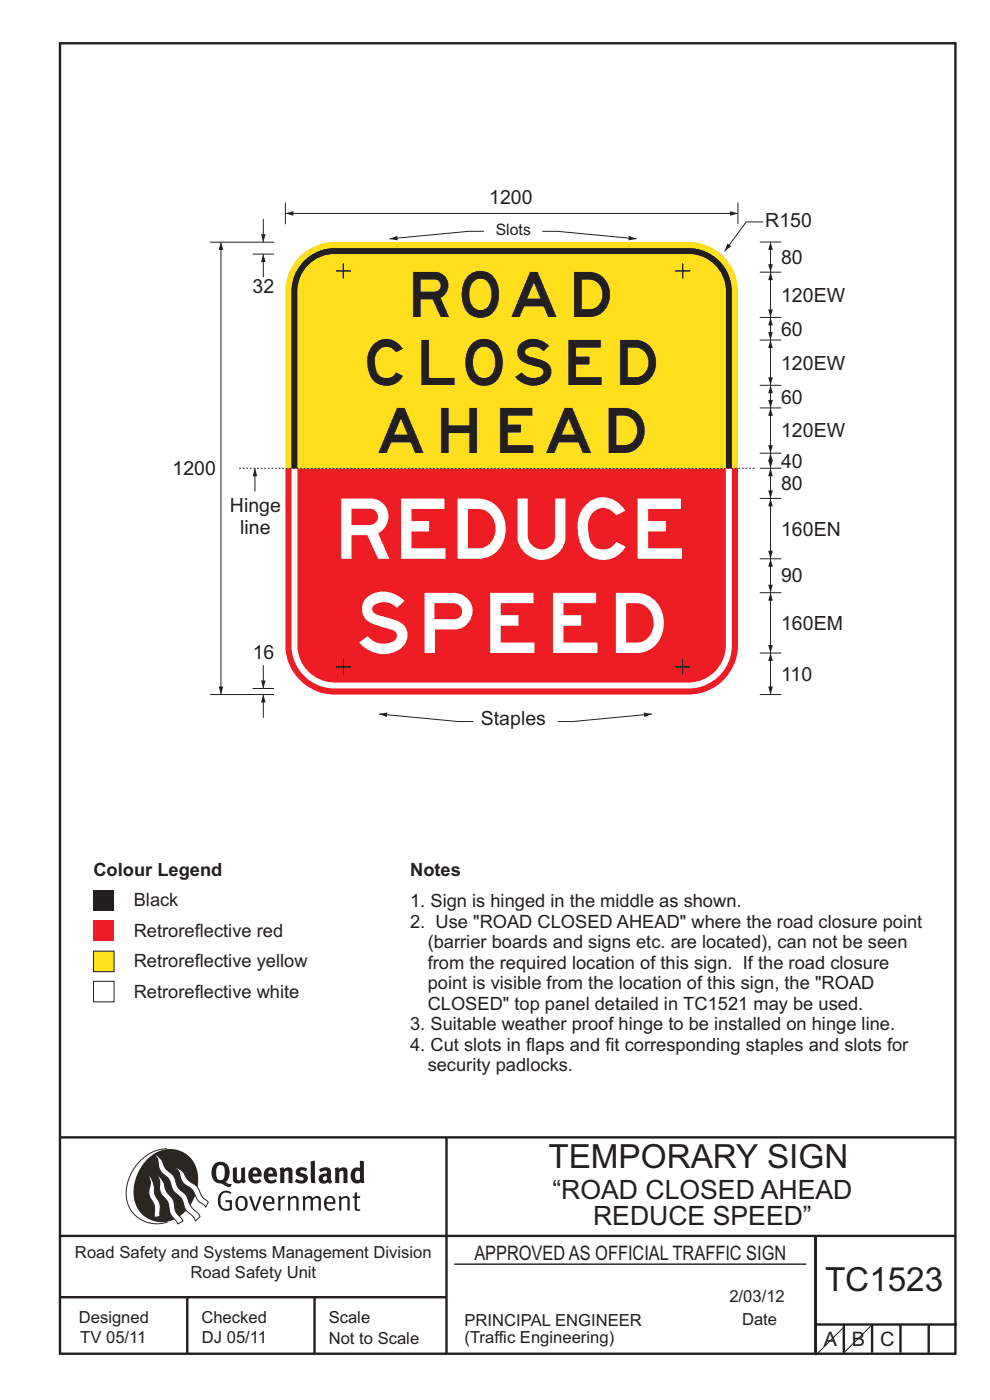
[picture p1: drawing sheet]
<svg xmlns="http://www.w3.org/2000/svg" width="210mm" height="297mm" viewBox="0 0 210 297" stroke-linecap="round" stroke-linejoin="round" font-family="sans-serif">
<g fill="none" stroke="#231f20" stroke-width=".51">
<path d="M12.7 9.2h190v278h-190zM12.7 241.3h190M94.7 241.4v45.8M12.7 275.2h82M12.7 262.2h190.1M39.7 275.2v12M66.7 275.2v12M173 262.1v24.9M173 281h30M179 281v6M185 281v6M191 281v6"/>
<path d="M197 281v6"/>
</g>
<path d="M96.4 268.2h74.6" fill="none" stroke="#231f20" stroke-width=".21"/>
<path d="M35.4 243.7a9.5 9.5 0 0 0-8.6 10.4 6.5 6.5 0 0 0 8.8 5.1" fill="none" stroke="#2a2723" stroke-width=".21"/>
<path d="M31.3 245.9a6.1 6.1 0 0 1 7.3-1.6 6.1 6.1 0 0 1 3.4 6.6 8.8 8.8 0 0 1-7.2 8.4 6.1 6.1 0 0 1-6.4-7.5 10.5 10.5 0 0 1 2.9-5.9z" fill-rule="evenodd" fill="#2a2723"/>
<g fill="#fff" stroke="#2a2723" stroke-width=".21">
<path d="M31.6 249.3l.3 .3 .6 1.2 .4 2.6 1 2 .1 2.7-1.2 .1-.1-2.4-.9-1.8-.2-.7 .3-2.4z" fill-rule="evenodd"/>
<path d="M37.2 247.7l.5 .1 .9 .6 1.3 1.9 1.9 1.5 1.1 2.1 1.3 1.2-.6 1-1.6-1.5-1.2-2.2-2-1.5-.5-.9-.4-1.5z" fill-rule="evenodd"/>
<path d="M32.8 244.9l.4 .1 .9 .8 1 2.1 1.7 1.5 1 2.5 1.6 1.6 1.2 2.5 1.6 1.6 .2 .5-.9 .9-.5-.9-1.6-1.5-1-2.4-1.7-1.7-.9-2.4-1.8-1.7-.3-.9-.3-1.6z" fill-rule="evenodd"/>
<path d="M33.4 249.4l.5 .3 .7 .9 .7 2.1 1.5 1.9 .5 2.5 1.5 1.8v.1l-1.1 .6-1.6-2.1-.6-2.5-1.4-1.9-.3-1v-1.6z" fill-rule="evenodd"/>
</g>
<g fill="#231f20">
<path d="M46.8 253.1l.5-.4 .7-.1 .6 .1 .5 .3-.2 .3-.9-.3-.8 .2-.3 .7-.1 1.1 .1 .6 .3 .5 .5 .3h.6l.4-.1v-1.3h-.8l-.1-.4h1.4v2l-.7 .2-.8 .1-.6-.3-.5-.4-.3-.8-.1-1 .2-.7z" fill-rule="evenodd"/>
<path d="M50.7 254.3l.7-.2 .5 .5 .1 1.2-.2 .4-.3 .2h-.5l-.4-.3-.2-1.1zM50.4 254l-.5 1.1 .3 1.2 .7 .5 1-.1 .4-.4 .2-.5v-.8l-.2-.7-.3-.4-.5-.2h-.6z" fill-rule="evenodd"/>
<path d="M52.8 253.8l.5-.1 .9 2.6 .8-2.5h.5l-1.1 3h-.5z" fill-rule="evenodd"/>
<path d="M56.6 254.2l.4-.1 .4 .1 .2 .3 .1 .5h-1.4zM56.2 254l-.4 1v.7l.3 .6 .4 .4 .5 .2 1.1-.3 .1-.1-.2-.3-.6 .3-.7-.2-.3-.2-.1-.6v-.1h1.9l-.2-1.2-.8-.5-.5 .1z" fill-rule="evenodd"/>
<path d="M58.9 253.8l.5-.1 .1 .5 .4-.4 .6-.1-.2 .5-.4 .1-.4 .3v2.2h-.5z" fill-rule="evenodd"/>
<path d="M61 253.8l.5-.1a.24 .24 0 0 0 .1 .4 .24 .24 0 0 0 .3-.2l.8-.2 .6 .5v2.6h-.4l-.1-2.3-.1-.3-.3-.1-.8 .5v2.2h-.5z" fill-rule="evenodd"/>
<path d="M64.2 253.8l.4-.1a.23 .23 0 0 0 .2 .4 .23 .23 0 0 0 .3-.2l.5-.2 .6 .2a.23 .23 0 0 0 .2 .2 .23 .23 0 0 0 .2-.1l.8-.3 .6 .4 .1 2.7h-.5v-2.3l-.1-.3-.3-.1-.8 .5v2.2h-.5v-2.3l-.1-.3-.3-.1-.8 .4v2.3h-.4z" fill-rule="evenodd"/>
<path d="M69.5 254.2l.5-.1 .4 .1 .3 .8h-1.4zM69.2 254l-.5 1 .1 .7 .2 .6 .4 .4 .4 .2 1.1-.3 .2-.1-.2-.3-.6 .3-.7-.2-.3-.4v-.5h1.9l-.2-1.2-.4-.3-.5-.2-.5 .1z" fill-rule="evenodd"/>
<path d="M71.8 253.8l.5-.1a.24 .24 0 0 0 .1 .4 .24 .24 0 0 0 .4-.2l.7-.2 .6 .5 .1 2.6h-.5v-2.3l-.1-.3-.3-.1-.9 .5v2.2h-.4z" fill-rule="evenodd"/>
<path d="M75.3 253l.5-.1-.1 .9h.8l-.2 .3h-.6v2.2l.2 .2h.5v.3l-.2 .1-.6-.1-.4-.3v-2.4h-.4v-.3h.4z" fill-rule="evenodd"/>
<path d="M46.2 247.4l.4-.2h.4l.6 .6v1.8l-.2 .5-.3 .2h-.8l-.3-.6-.1-1.5zM45.5 246.9l-.4 .7-.2 .8v1l.3 .9 .7 .6 1 .2 1.6 .7 .4-.1 .3-.5h-.6l-.8-.4 .7-1 .2-1.5a1.91 1.91 0 0 0-1.1-1.7 1.91 1.91 0 0 0-2.1 .3z" fill-rule="evenodd"/>
<path d="M49.4 247.8l.8-.2 .1 2.5 .1 .2 .3 .1 .5-.3v-2.3l.8-.2v2.6l.2 .5-.7 .3a.39 .39 0 0 0-.7 0h-.8l-.5-.4z" fill-rule="evenodd"/>
<path d="M53.8 248.4l.3-.1h.3l.2 .7h-1zM53.1 248l-.3 .5-.1 .8v.7l.4 .6 .5 .4 .6 .1 .7-.1 .6-.4-.4-.5-.4 .3h-.5l-.4-.2-.2-.3v-.3h1.9l-.1-1-.3-.6-1-.4-.5 .1z" fill-rule="evenodd"/>
<path d="M57.1 248.4l.2-.1h.4l.2 .7h-1zM56.4 248l-.3 .6-.2 .8 .2 .7 .3 .5 .5 .4 .6 .1 .6-.1 .6-.4-.3-.5-.6 .3h-.5l-.4-.6v-.2h1.9l-.1-1-.3-.6-.5-.3-.5-.1-.5 .1z" fill-rule="evenodd"/>
<path d="M59.3 247.8l.8-.2 .1 .4 1-.4 .7 .3 .1 .5v2.6h-.8v-2.3l-.3-.3-.6 .3v2.3h-.9z" fill-rule="evenodd"/>
<path d="M63 248l.9-.4 1.3 .3-.3 .6-.9-.2-.3 .2 .1 .3 1 .3 .4 .4v.8l-.4 .6-1.1 .2-1.1-.4 .3-.6 1 .3h.3l.2-.3-.1-.3-1-.3-.4-.3-.2-.6z" fill-rule="evenodd"/>
<path d="M68.6 249.7l.7-.2v.7l-.3 .3-.3-.1-.2-.3zM67.7 248.1l.3 .6 .8-.4 .5 .2a.35 .35 0 0 1 0 .5 .35 .35 0 0 1-.5 0l-1 .4-.2 .9 .2 .4 .3 .3h1.1a.49 .49 0 0 1 .8 .2l.5-.6-.3-.4v-1.7l-.2-.5-.4-.3-.6-.1z" fill-rule="evenodd"/>
<path d="M71 247.8l.8-.2 .1 .4 1-.4 .6 .3 .2 .5v2.6h-.8v-2.3l-.3-.3-.6 .3v2.3h-.9z" fill-rule="evenodd"/>
<path d="M75.6 248.5l.3-.1 .4 .2v1.5l-.3 .2-.4-.1-.2-.3v-.9zM76.3 246.2v1.3a.19 .19 0 0 1 0 .3 .19 .19 0 0 1-.3-.1l-.8 .1-.6 .5-.2 .9 .1 1 .3 .5 .6 .3h.6l.5-.2v.2h.8l-.1-4.6z" fill-rule="evenodd"/>
<path d="M65.9 246.4l.9-.2 .1 4.8h-.8l-.1-.3z" fill-rule="evenodd"/>
</g>
<path d="M179 281.6l-6 5.9M185 281l-6 6" fill="none" stroke="#231f20" stroke-width=".21"/>
<path d="M19.8 188.8h4.4v4.4h-4.4z" fill-rule="evenodd" fill="#231f20"/>
<path d="M19.8 208.2h4.4v4.3h-4.4z" fill-rule="evenodd" fill="#fff" stroke="#231f20" stroke-width=".21"/>
<path d="M19.8 201.8h4.4v4.3h-4.4z" fill-rule="evenodd" fill="#ffdf1b" stroke="#231f20" stroke-width=".21"/>
<path d="M19.8 195.2h4.4v4.4h-4.4z" fill-rule="evenodd" fill="#ee1d23"/>
<path d="M64.1 54a10.4 10.4 0 0 1 6.9-2.7h75.1a10.5 10.5 0 0 1 10.4 10.5v37.5h-96v-37.5a10.4 10.4 0 0 1 3.6-7.8z" fill-rule="evenodd" fill="#ffdf1b"/>
<path d="M64.5 55.3a9.1 9.1 0 0 1 6.5-2.7h75.1a9.2 9.2 0 0 1 9.2 9.2v37.5h-93.5v-37.5a9.1 9.1 0 0 1 2.7-6.5z" fill-rule="evenodd" fill="#231f20"/>
<path d="M60.5 99.3h96v37.6a10.5 10.5 0 0 1-10.4 10.4h-75.1a10.5 10.5 0 0 1-10.5-10.4zM61.8 99.3h93.5v37.6a9.2 9.2 0 0 1-9.2 9.2h-75.1a9.2 9.2 0 0 1-9.2-9.2zM63.1 99.3h90.9v37.6a7.9 7.9 0 0 1-7.9 7.9h-75.1a7.9 7.9 0 0 1-7.9-7.9z" fill-rule="evenodd" fill="#ee1d23"/>
<path d="M65.4 56.2a7.9 7.9 0 0 1 5.6-2.3h75.1a7.9 7.9 0 0 1 7.9 7.9v37.5h-90.9v-37.5a7.9 7.9 0 0 1 2.3-5.6z" fill-rule="evenodd" fill="#ffdf1b"/>
<path d="M163.4 138.5v8.8" fill="none" stroke="#231f20" stroke-width=".21"/>
<g fill="#231f20">
<path d="M163.4 138.5l.5 1.7h-.9z"/>
<path d="M163 145.6h.9l-.5 1.7z"/>
</g>
<path d="M163.4 118.5v7.2" fill="none" stroke="#231f20" stroke-width=".21"/>
<g fill="#231f20">
<path d="M163.4 118.5l.5 1.7h-.9z"/>
<path d="M163 124h.9l-.5 1.7z"/>
</g>
<path d="M163.4 125.7v12.8" fill="none" stroke="#231f20" stroke-width=".21"/>
<g fill="#231f20">
<path d="M163.4 125.7l.5 1.7h-.9z"/>
<path d="M163 136.8h.9l-.5 1.7z"/>
</g>
<path d="M60.5 45.3h96M156.5 43v4.6M161.2 125.7h4.5M161.2 138.5h4.5M161.2 147.3h4.5" fill="none" stroke="#231f20" stroke-width=".21"/>
<g fill="#231f20">
<path d="M60.5 45.3l1.7-.5v1z"/>
<path d="M154.8 44.8l1.7 .5-1.7 .5z"/>
</g>
<path d="M161.9 47.1h-3.6l-4.6 6.2" fill="none" stroke="#231f20" stroke-width=".21"/>
<path d="M154.3 51.7l.8 .5-1.4 1.1z" fill="#231f20"/>
<path d="M50.7 99.3h109.7" fill="none" stroke="#231f20" stroke-width=".21" stroke-dasharray=".4 .4" stroke-linecap="butt"/>
<path d="M60.5 43v4.6M163.4 99.3v6.4" fill="none" stroke="#231f20" stroke-width=".21"/>
<g fill="#231f20">
<path d="M163.4 99.3l.5 1.7h-.9z"/>
<path d="M163 104h.9l-.5 1.7z"/>
</g>
<path d="M163.4 105.7v12.8" fill="none" stroke="#231f20" stroke-width=".21"/>
<g fill="#231f20">
<path d="M163.4 105.7l.5 1.7h-.9z"/>
<path d="M163 116.8h.9l-.5 1.7z"/>
</g>
<path d="M163.4 96.1v3.2M161.2 105.7h4.5M161.2 118.5h4.5" fill="none" stroke="#231f20" stroke-width=".21"/>
<g fill="#231f20">
<path d="M163.4 96.1l.5 1.7h-.9z"/>
<path d="M163 97.6h.9l-.5 1.7z"/>
</g>
<path d="M163.4 67.3v4.8M161.2 99.3h4.5" fill="none" stroke="#231f20" stroke-width=".21"/>
<g fill="#231f20">
<path d="M163.4 67.3l.5 1.7h-.9z"/>
<path d="M163 70.4h.9l-.5 1.7z"/>
</g>
<path d="M163.4 81.7v4.8" fill="none" stroke="#231f20" stroke-width=".21"/>
<g fill="#231f20">
<path d="M163.4 81.7l.5 1.7h-.9z"/>
<path d="M163 84.8h.9l-.5 1.7z"/>
</g>
<path d="M163.4 72.1v9.6" fill="none" stroke="#231f20" stroke-width=".21"/>
<g fill="#231f20">
<path d="M163.4 72.1l.5 1.7h-.9z"/>
<path d="M163 80h.9l-.5 1.7z"/>
</g>
<path d="M163.4 86.5v9.6" fill="none" stroke="#231f20" stroke-width=".21"/>
<g fill="#231f20">
<path d="M163.4 86.5l.5 1.7h-.9z"/>
<path d="M163 94.4h.9l-.5 1.7z"/>
</g>
<path d="M163.4 57.7v9.6M161.2 72.1h4.5M161.2 86.5h4.5M161.2 96.1h4.5" fill="none" stroke="#231f20" stroke-width=".21"/>
<g fill="#231f20">
<path d="M163.4 57.7l.5 1.7h-.9z"/>
<path d="M163 65.6h.9l-.5 1.7z"/>
</g>
<path d="M161.2 57.7h4.5M163.4 51.3v6.4M161.2 67.3h4.5M161.2 81.7h4.5" fill="none" stroke="#231f20" stroke-width=".21"/>
<g fill="#231f20">
<path d="M163.4 51.3l.5 1.7h-.9z"/>
<path d="M163 56h.9l-.5 1.7z"/>
</g>
<path d="M46.9 51.3v96M161.2 51.3h4.5" fill="none" stroke="#231f20" stroke-width=".21"/>
<g fill="#231f20">
<path d="M46.9 51.3l.5 1.7h-1z"/>
<path d="M46.4 145.6h1l-.5 1.7z"/>
</g>
<path d="M44.6 51.4h13.5M44.6 147.3h13.5M55.9 147.3v5" fill="none" stroke="#231f20" stroke-width=".21"/>
<path d="M55.9 147.3l.4 1.7h-.9z" fill="#231f20"/>
<path d="M55.9 141.1v5" fill="none" stroke="#231f20" stroke-width=".21"/>
<path d="M55.4 144.4h.9l-.4 1.7z" fill="#231f20"/>
<path d="M55.9 53.9v4.9M53.6 146.1h4.5" fill="none" stroke="#231f20" stroke-width=".21"/>
<path d="M55.9 53.9l.4 1.7h-.9z" fill="#231f20"/>
<path d="M53.6 53.9h4.5M55.9 46.4v5" fill="none" stroke="#231f20" stroke-width=".21"/>
<path d="M55.4 49.7h.9l-.4 1.7z" fill="#231f20"/>
<path d="M54.1 99.3v5" fill="none" stroke="#231f20" stroke-width=".21"/>
<path d="M54.1 99.3l.5 1.7h-1z" fill="#231f20"/>
<path d="M71.2 57.5h3.2M72.8 55.9v3.2M102.6 49.1h-3.2l-16.8 1.6M143.2 57.5h3.2M144.8 55.9v3.2M72.8 139.9v3.2M144.8 139.9v3.2M71.2 141.5h3.2M143.2 141.5h3.2" fill="none" stroke="#231f20" stroke-width=".21"/>
<path d="M82.6 50.7l1.7-.7 .1 1z" fill="#231f20"/>
<path d="M115 49.1h3.2l16.8 1.6" fill="none" stroke="#231f20" stroke-width=".21"/>
<path d="M133.4 50l1.6 .7-1.7 .3z" fill="#231f20"/>
<path d="M80.4 151.5l16.8 1.6h3.2" fill="none" stroke="#231f20" stroke-width=".21"/>
<path d="M80.4 151.5l1.8-.4-.1 1z" fill="#231f20"/>
<path d="M138.3 151.5l-16.8 1.6h-3.2" fill="none" stroke="#231f20" stroke-width=".21"/>
<path d="M136.6 151.1l1.7 .4-1.6 .6z" fill="#231f20"/>
<g font-size="12.8" fill="#fff">
<text x="72.4" y="118.5">REDUCE</text>
<text x="76.2" y="138.5">SPEED</text>
</g>
<g font-size="9.6" fill="#231f20">
<text x="87.6" y="67.3">ROAD</text>
<text x="77.9" y="81.7">CLOSED</text>
<text x="80.3" y="96.1">AHEAD</text>
</g>
<g font-size="7.1" fill="#231f20">
<text x="116.3" y="247.8">TEMPORARY SIGN</text>
<text x="175" y="273.9">TC1523</text>
</g>
<g font-size="5.6" fill="#231f20">
<text x="117.2" y="254.4">“ROAD CLOSED AHEAD</text>
<text x="125.8" y="260">REDUCE SPEED”</text>
</g>
<g font-size="4.2" fill="#231f20">
<text x="100.6" y="267.2">APPROVED AS OFFICIAL TRAFFIC SIGN</text>
<text x="174.7" y="285.6">A</text>
<text x="180.7" y="285.6">B</text>
<text x="186.7" y="285.6">C</text>
</g>
<g font-size="4.1" fill="#231f20">
<text x="103.8" y="43.2">1200</text>
<text x="162.3" y="48.2">R150</text>
<text x="165.7" y="56">80</text>
<text x="53.6" y="62.3">32</text>
<text x="165.7" y="64">120EW</text>
<text x="165.7" y="71.2">60</text>
<text x="165.7" y="78.4">120EW</text>
<text x="165.7" y="85.6">60</text>
<text x="165.7" y="92.8">120EW</text>
<text x="36.6" y="100.8">1200</text>
<text x="165.7" y="99.2">40</text>
<text x="165.7" y="104">80</text>
<text x="48.8" y="108.7">Hinge</text>
<text x="51" y="113.3">line</text>
<text x="165.7" y="113.6">160EN</text>
<text x="165.7" y="123.6">90</text>
<text x="165.7" y="133.6">160EM</text>
<text x="53.6" y="139.8">16</text>
<text x="165.7" y="144.4">110</text>
<text x="102" y="153.9">Staples</text>
</g>
<g font-size="3.9" fill="#231f20">
<text x="19.8" y="185.8">Colour Legend</text>
<text x="87" y="185.8">Notes</text>
<text x="28.4" y="192.3">Black</text>
<text x="87" y="192.5">1. Sign is hinged in the middle as shown.</text>
<text x="87" y="196.8">2. Use &quot;ROAD CLOSED AHEAD&quot; where the road closure point</text>
<text x="28.4" y="198.7">Retroreflective red</text>
<text x="90.7" y="201.2">(barrier boards and signs etc. are located), can not be seen</text>
<text x="28.4" y="205.2">Retroreflective yellow</text>
<text x="90.7" y="205.5">from the required location of this sign. If the road closure</text>
<text x="90.7" y="209.9">point is visible from the location of this sign, the &quot;ROAD</text>
<text x="28.4" y="211.6">Retroreflective white</text>
<text x="90.7" y="214.2">CLOSED&quot; top panel detailed in TC1521 may be used.</text>
<text x="87" y="218.5">3. Suitable weather proof hinge to be installed on hinge line.</text>
<text x="87" y="222.9">4. Cut slots in flaps and fit corresponding staples and slots for</text>
<text x="90.7" y="227.2">security padlocks.</text>
</g>
<g font-size="3.5" fill="#231f20">
<text x="15.9" y="266.8">Road Safety and Systems Management Division</text>
<text x="40.4" y="271.1">Road Safety Unit</text>
<text x="16.7" y="280.6">Designed</text>
<text x="42.7" y="280.6">Checked</text>
<text x="69.7" y="280.6">Scale</text>
<text x="98.5" y="281.3">PRINCIPAL ENGINEER</text>
<text x="154.7" y="276.2">2/03/12</text>
<text x="157.4" y="281.2">Date</text>
<text x="17" y="284.8">TV 05/11</text>
<text x="42.8" y="284.8">DJ 05/11</text>
<text x="69.7" y="285.2">Not to Scale</text>
<text x="98.5" y="284.8">(Traffic Engineering)</text>
</g>
<text font-size="3.4" fill="#231f20" x="105.2" y="49.9">Slots</text>
</svg>
